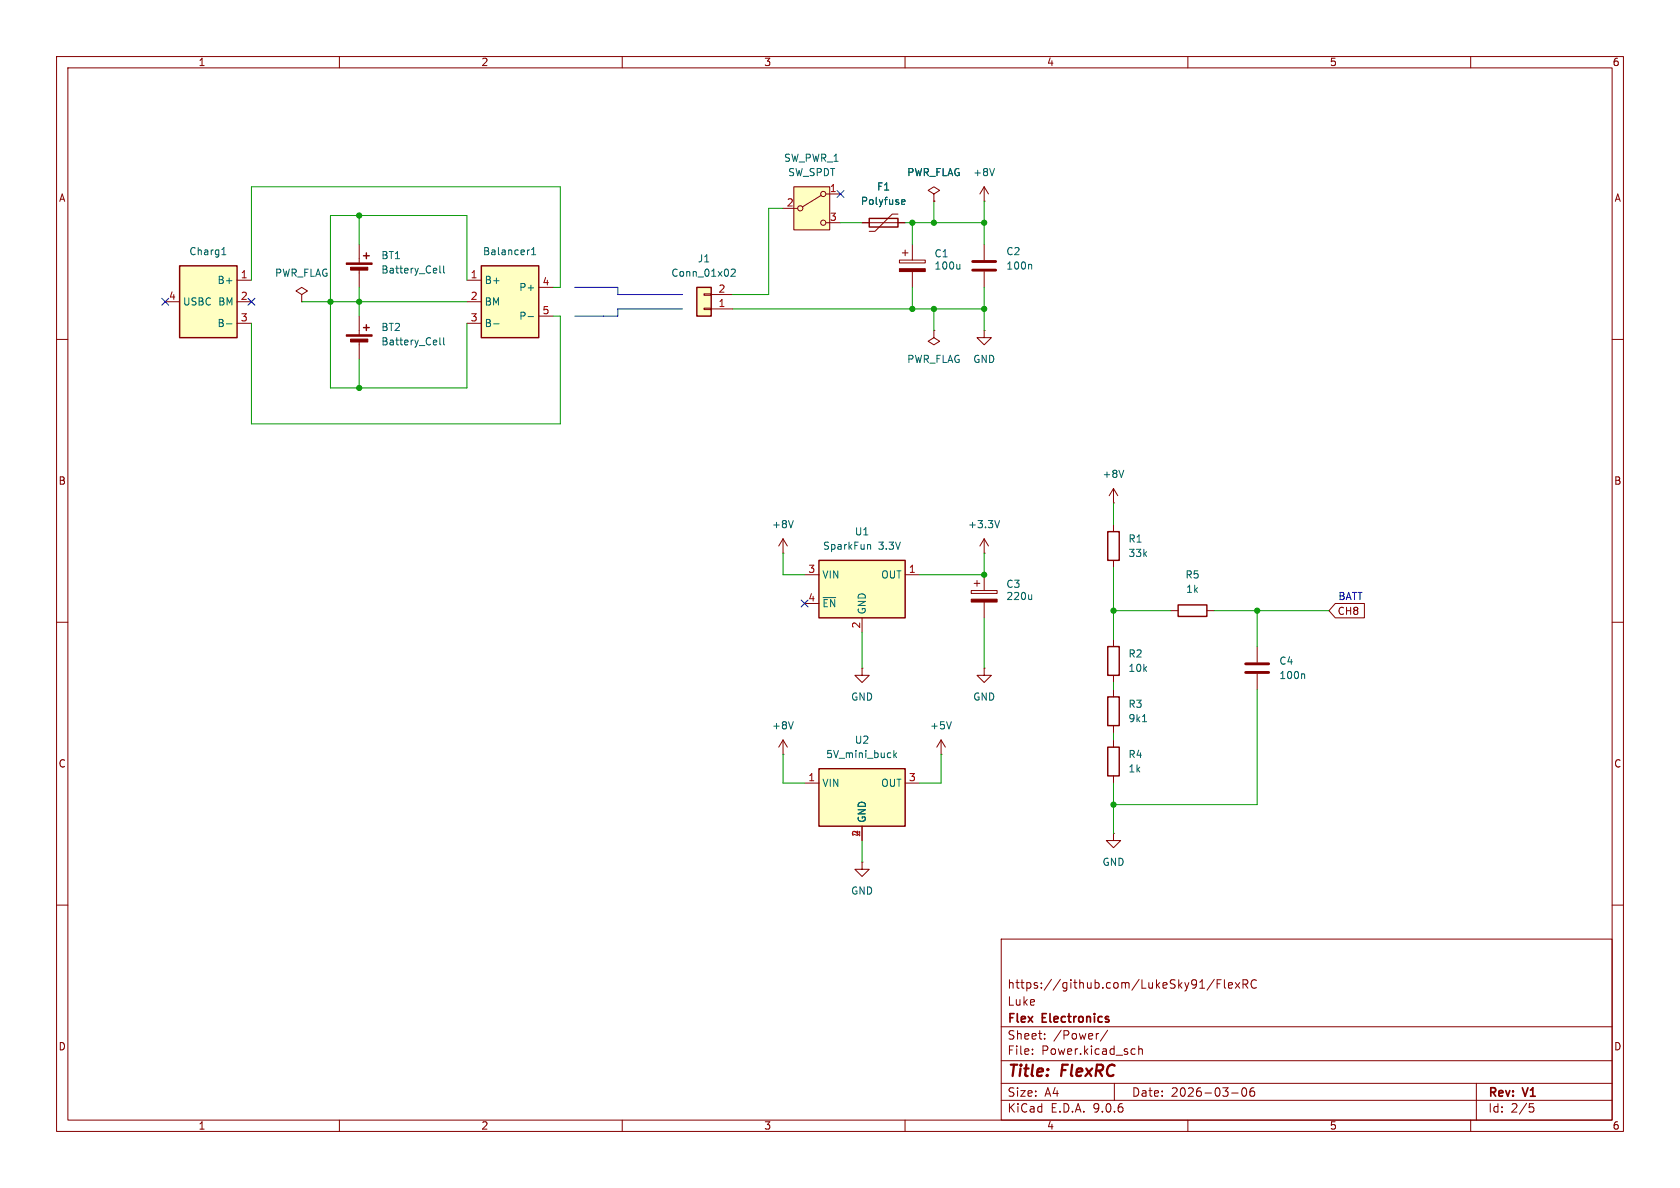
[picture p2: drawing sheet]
<svg xmlns="http://www.w3.org/2000/svg" width="297mm" height="210mm" viewBox="0 0 297 210" stroke-linecap="round" stroke-linejoin="round" font-family="sans-serif">
<g fill="none" stroke="#840000" stroke-width=".18">
<path d="M10 10h277v190h-277zM12 12h273v186h-273zM60 10v2M110 10v2M160 10v2M210 10v2M260 10v2M10 60h2M285 60h2M138.4 97.8h.1M138.4 95.3l-.7 1.2M138.4 95.3l.8 1.2"/>
<path d="M138.4 95.3v2.5M10 110h2M207 108h1.3M213.4 108h1.2M285 110h2M10 160h2M177 166h108v32h-108zM214.7 173.1l-1.3 2M215.2 173.9h.5M215.9 173.2h-.7v1.5M216.5 173.2v1.3l.2 .2M217.2 174.2l.7-.1-.1-.3-.4-.1-.2 .2v.7h.6"/>
<path d="M218.4 173.7l.8 1M219.2 173.7l-.8 1M219.7 174l.8-.1 .1-.2-.1-.4-.2-.1h-.6v1.5M220.1 174l.5 .7M222.1 173.3a.6 .6 0 0 0-.7 0 .6 .6 0 0 0-.2 .8 .56 .56 0 0 0 .3 .5 .56 .56 0 0 0 .6 0M285 160h2M60 198v2M110 198v2M160 198v2M177 194.5h108M177 191.5h108M177 187.5h108"/>
<path d="M177 181.5h108M182.5 186.3v.1M182.5 185.5v.1M184.7 183.6v.1M184.7 182.8v.1M194.2 182.7l-.2 .1M195.8 182.1l-1.3 2M197 191.5v3M200.2 185.4l.5 .1M200.7 186.3l-.5 .1M201.3 185.5l.2-.1 .4 .1 .1 .9M201.3 184.9v1.5"/>
<path d="M210 198v2M217.7 193.2h1.2M219.7 192.4l.2-.1a.81 .81 0 0 1 .6 .6 .81 .81 0 0 1-.3 .8l-.2 .1a.81 .81 0 0 1-.3-1.4zM221.7 192.3a.59 .59 0 0 0-.7 .6v.6l.1 .2 .4 .1 .2-.1 .1-.5-.1-.3h-.5l-.2 .3M260 198v2M261 191.5v6.5M270.4 195.1h.7M270.5 195.7h.4l.3 .3-.2 .5-.5 .1"/>
</g>
<path d="M208.3 106.9h5.1v2.1h-5.1z" fill="none" stroke="#840000" stroke-width=".25"/>
<path d="M140.2 92l-.4 1.3" fill="none" stroke="#006464" stroke-width=".18"/>
<path d="M140.3 33h6.4v7.6h-6.4z" fill="#ffffc2"/>
<g fill="none" stroke="#840000" stroke-width=".18">
<path d="M138.4 36.8h2.6M140.3 33h6.4v7.6h-6.4zM145.2 34.5l-3.3 2.1M146 34.3h2.6M146 39.4h2.6M152.4 39.4h7.6M158.7 37.8h-1l-3 3.1h-1M174 58.4v1.3h1.3l-1.3 1.3-1.3-1.3h1.3M174 58.4h.1M174 97.8h.1M174 95.3l-.8 1.2M174 95.3l.8 1.2"/>
<path d="M174 95.3v2.5M174 118.1v1.3h1.3l-1.3 1.3-1.3-1.3h1.3M174 118.1h.1M196.8 113v1.3M196.8 119.4v1.3M196.8 121.9v1.3M196.8 128.3v1.2"/>
<circle cx="141.5" cy="36.8" r=".46"/>
<circle cx="145.5" cy="34.3" r=".46"/>
<circle cx="145.5" cy="39.4" r=".46"/>
</g>
<path d="M153.7 38.6h5v1.5h-5zM195.8 114.3h2.1v5.1h-2.1zM195.8 123.2h2.1v5.1h-2.1z" fill="none" stroke="#840000" stroke-width=".25"/>
<path d="M159.4 36l.2 .1h.3M159.4 35.5l.2-.2h.2l.2 .2v.1l-.6 .1M176.7 92l-.4 1.3M202 127.6h.7" fill="none" stroke="#006464" stroke-width=".18"/>
<path d="M144.8 99.1h15.2v10.1h-15.2z" fill="#ffffc2"/>
<path d="M144.8 99.1h15.2v10.1h-15.2z" fill="none" stroke="#840000" stroke-width=".25"/>
<path d="M53.3 52.1l1.1-.7-1.1-.6-1 .6 1 .7v1.2M53.3 53.3h.1M165.1 58.4v1.3l1 .6-1 .7-1-.7 1-.6M165.1 58.4h.1M142.2 101.6h2.6M142.2 106.7h2.6M152.4 109.2v2.6M160 101.6h2.6" fill="none" stroke="#840000" stroke-width=".18"/>
<path d="M153.5 96.3l.4 .1v.7M145.5 105.6h2.2" fill="none" stroke="#006464" stroke-width=".18"/>
<path d="M31.7 47h10.2v12.7h-10.2z" fill="#ffffc2"/>
<path d="M31.7 47h10.2v12.7h-10.2z" fill="none" stroke="#840000" stroke-width=".25"/>
<path d="M29.2 53.3h2.5M41.9 53.3h2.5M41.9 49.5h2.5M41.9 57.2h2.5" fill="none" stroke="#840000" stroke-width=".18"/>
<path d="M39.2 45h.7M39.3 44.1l.3-.3v1.2M40 57.2h1" fill="none" stroke="#006464" stroke-width=".18"/>
<path d="M85.1 47h10.1v12.7h-10.1z" fill="#ffffc2"/>
<path d="M64.3 45.2h1M64.3 57.9h1M64.8 44.7v1M64.8 57.4v1M85.1 47h10.1v12.7h-10.1z" fill="none" stroke="#840000" stroke-width=".25"/>
<g fill="none" stroke="#840000" stroke-width=".18">
<path d="M63.5 43.2v3.3M63.5 47.5v3.3M63.5 55.9v3.3M82.5 49.5h2.6M82.5 53.3h2.6M82.5 57.2h2.6M95.2 50.8h2.6M95.2 55.9h2.6M159 46h4.6v.5h-4.6zM159.5 44.7h1M160 44.2v1M161.3 43.2v2.8"/>
<path d="M161.3 48v2.8M174 43.2v2.8M174 48v2.8M63.5 60.2v3.3"/>
</g>
<path d="M77.8 47v1.1l.1 .2M77.8 59.7v1.1l.1 .2M78.4 47v1.1l.2 .2M78.4 59.7v1.1l.2 .2M87.3 57.2h.9M93.4 56h.9M93.5 44.2h.1M94 45h.7M94 44.1l.3-.3v1.2M169.7 46.7v.9M169.7 47.4l-.2 .2M182.2 46.7l.2 .2v.7" fill="none" stroke="#006464" stroke-width=".18"/>
<g fill="#840000" stroke="#840000" stroke-width=".18">
<path d="M159 47.5h4.6v.5h-4.6z"/>
<path d="M61.2 46.5h4.6v.2h-4.6z"/>
<path d="M62 47.2h3v.6h-3z"/>
<path d="M61.2 59.2h4.6v.2h-4.6z"/>
<path d="M62 59.9h3v.6h-3z"/>
</g>
<path d="M172 46.2h4M172 47.8h4" fill="none" stroke="#840000" stroke-width=".51"/>
<path d="M123.2 50.8h2.5v5.1h-2.5z" fill="#ffffc2"/>
<path d="M123.2 50.8h2.5v5.1h-2.5zM195.8 94h2.1v5.1h-2.1zM195.8 132.1h2.1v5.1h-2.1z" fill="none" stroke="#840000" stroke-width=".25"/>
<g fill="none" stroke="#840000" stroke-width=".18">
<path d="M165.1 34.3l1-.6-1-.7-1 .7 1 .6v1.3M165.1 35.6h.1M174 35.6h.1M174 33l-.8 1.3M174 33l.8 1.3M174 33v2.6M124.5 54.5h1.2v.2h-1.2zM124.5 51.9h1.2v.3h-1.2zM125.7 54.6h3.8M125.7 52.1h3.8M196.8 88.9h.1M196.8 86.4v2.5"/>
<path d="M196.8 92.7v1.3M196.8 99.1v1.2M196.8 86.4l-.7 1.2M196.8 86.4l.8 1.2M152.4 118.1v1.3h1.3l-1.3 1.3-1.3-1.3h1.3M152.4 118.1h.1M171.7 104.4h4.6v.5h-4.6zM172.2 103.1h1M172.7 102.6v1M174 101.6v2.8M174 106.4v2.8M222.2 114.3v2.8"/>
<path d="M222.2 119.1v2.8M166.4 133.4h.1M166.4 130.8l-.8 1.3M166.4 130.8l.7 1.3M166.4 130.8v2.6M196.8 130.8v1.3M196.8 137.2v1.2M196.8 147.3v1.3h1.3l-1.3 1.3-1.2-1.3h1.2M196.8 147.3h.1"/>
</g>
<path d="M175.8 29.8l-.4 1.3M129.3 47.7l.5-.1 .2 .3-.8 .9h.8M198.7 83.1l-.5 1.3M182.4 105.1v.9M182.4 105.9l-.2 .1M230.5 119.1l.1 .2v.7M168.2 127.6l-.4 1.2" fill="none" stroke="#006464" stroke-width=".18"/>
<path d="M220.2 117.3h4.1M220.2 118.9h4.1" fill="none" stroke="#840000" stroke-width=".51"/>
<path d="M171.7 105.9h4.6v.5h-4.6z" fill="#840000" stroke="#840000" stroke-width=".18"/>
<path d="M144.8 135.9h15.2v10.2h-15.2z" fill="#ffffc2"/>
<path d="M144.8 135.9h15.2v10.2h-15.2z" fill="none" stroke="#840000" stroke-width=".25"/>
<g fill="none" stroke="#840000" stroke-width=".18">
<path d="M152.4 39.4h1.3M158.7 39.4h1.3M165.1 35.6h.1M236.1 106.7h5.1v2.5h-5.1l-1.2-1.2zM138.4 133.4h.1M138.4 130.8l-.7 1.3M138.4 130.8l.8 1.3M138.4 130.8v2.6M142.2 138.4h2.6M160 138.4h2.6M152.4 152.4v1.3h1.3l-1.3 1.2-1.3-1.2h1.3M152.4 152.4h.1"/>
<path d="M152.4 146.1v2.5"/>
</g>
<path d="M159.4 36l.2 .1h.3M159.4 35.5l.2-.2h.2l.2 .2v.1l-.6 .1M140.2 127.6l-.4 1.2M158 132.7v1.2M158.1 133.4l.4 .5M158.5 133.1l-.5 .5" fill="none" stroke="#006464" stroke-width=".18"/>
<path d="M101.6 50.8h7.6v1.3h11.4M120.6 54.6h-11.4v1.3h-7.6" fill="none" stroke="#0000c2" stroke-width=".18"/>
<g fill="none" stroke="#009600" stroke-width=".18">
<path d="M63.5 38.1v5.1M138.4 36.8h-2.5v15.3h-6.4M148.6 39.4h3.8M160 39.4h14M161.3 39.4v3.8M165.1 35.6v3.8M174 35.6v7.6M44.4 49.5v-16.5h54.7v17.8h-1.3M53.3 53.3h29.2M63.5 50.8v5.1M82.5 49.5v-11.4h-24.1v30.5h24.1v-11.4M97.8 55.9h1.3v19h-54.7v-17.7"/>
<path d="M129.5 54.6h44.5M161.3 50.8v3.8M165.1 54.6v3.8M174 50.8v7.6M63.5 63.5v5.1M138.4 97.8v3.8h3.8M174 97.8v3.8h-11.4M196.8 88.9v3.8M152.4 111.8v6.3M174 109.2v8.9M196.8 100.3v12.7M196.8 108h10.2"/>
<path d="M214.6 108h20.3M222.2 108v6.3M138.4 133.4v5h3.8M166.4 133.4v5h-3.8M196.8 120.7v1.2M196.8 129.5v1.3M196.8 138.4v8.9M222.2 121.9v20.3h-25.4M152.4 148.6v3.8"/>
</g>
<path d="M148 33.7l1.2 1.2M149.2 33.7l-1.2 1.2M28.6 52.7l1.2 1.2M29.8 52.7l-1.2 1.2M43.8 52.7l1.3 1.2M45.1 52.7l-1.3 1.2M141.6 106.1l1.2 1.2M142.8 106.1l-1.2 1.2" fill="none" stroke="#000084" stroke-width=".18"/>
<g fill="#009600" stroke="#009600" stroke-width=".18">
<circle cx="165.1" cy="39.4" r=".46"/>
<circle cx="174" cy="101.6" r=".46"/>
<circle cx="165.1" cy="54.6" r=".46"/>
<circle cx="174" cy="54.6" r=".46"/>
<circle cx="174" cy="39.4" r=".46"/>
<circle cx="161.3" cy="54.6" r=".46"/>
<circle cx="161.3" cy="39.4" r=".46"/>
<circle cx="63.5" cy="38.1" r=".46"/>
<circle cx="196.8" cy="108" r=".46"/>
<circle cx="196.8" cy="142.2" r=".46"/>
<circle cx="222.2" cy="108" r=".46"/>
<circle cx="58.4" cy="53.3" r=".46"/>
<circle cx="63.5" cy="53.3" r=".46"/>
<circle cx="63.5" cy="68.6" r=".46"/>
</g>
<g font-size="2.8" fill="#840000">
<text x="178" y="190.9">Title:</text>
<text x="187.7" y="190.9">FlexRC</text>
</g>
<g font-size="2.1" fill="#840000">
<text x="178" y="178">Luke</text>
<text x="178" y="175">https://github.com/LukeSky91/FlexRC</text>
<text x="178" y="184">Sheet:</text>
<text x="178" y="181.2">Flex</text>
<text x="184.3" y="181.2">Electronics</text>
<text x="186.2" y="184">/Power/</text>
<text x="178" y="186.7">File:</text>
<text x="184.1" y="186.7">Power.kicad_sch</text>
<text x="178" y="196.9">KiCad</text>
<text x="178" y="194.1">Size:</text>
<text x="184.7" y="194.1">A4</text>
<text x="185.7" y="196.9">E.D.A.</text>
<text x="193.3" y="196.9">9.0.6</text>
<text x="200" y="194.1">Date:</text>
<text x="207" y="194.1">2026-03-06</text>
<text x="263" y="194.3">Rev:</text>
<text x="263" y="196.9">Id:</text>
<text x="267.1" y="196.9">2/5</text>
<text x="269.4" y="194.3">V1</text>
</g>
<g font-size="1.8" fill="#840000">
<text x="35" y="11.9">1</text>
<text x="85" y="11.9">2</text>
<text x="135" y="11.9">3</text>
<text x="185" y="11.9">4</text>
<text x="235" y="11.9">5</text>
<text x="285" y="11.9">6</text>
<text x="10.3" y="35.9">A</text>
<text x="285.3" y="35.9">A</text>
<text x="10.3" y="85.9">B</text>
<text x="285.3" y="85.9">B</text>
<text x="236.4" y="108.9">CH8</text>
<text x="10.3" y="135.9">C</text>
<text x="285.3" y="135.9">C</text>
<text x="10.3" y="185.9">D</text>
<text x="285.3" y="185.9">D</text>
<text x="35" y="199.9">1</text>
<text x="85" y="199.9">2</text>
<text x="135" y="199.9">3</text>
<text x="185" y="199.9">4</text>
<text x="235" y="199.9">5</text>
<text x="285" y="199.9">6</text>
</g>
<g font-size="1.8" fill="#006464">
<text x="138.5" y="28.8">SW_PWR_1</text>
<text x="139.2" y="31.3">SW_SPDT</text>
<text x="155" y="33.9">F1</text>
<text x="160.3" y="31.3">PWR_FLAG</text>
<text x="172" y="31.3">+8V</text>
<text x="152.1" y="36.4">Polyfuse</text>
<text x="33.4" y="45.3">Charg1</text>
<text x="67.3" y="46">BT1</text>
<text x="85.3" y="45.3">Balancer1</text>
<text x="123.3" y="46.6">J1</text>
<text x="165.1" y="45.7">C1</text>
<text x="165.1" y="47.9">100u</text>
<text x="177.8" y="45.3">C2</text>
<text x="177.8" y="47.9">100n</text>
<text x="38.4" y="50.4">B+</text>
<text x="48.5" y="49.1">PWR_FLAG</text>
<text x="67.3" y="48.6">Battery_Cell</text>
<text x="85.6" y="50.4">B+</text>
<text x="91.7" y="51.7">P+</text>
<text x="118.6" y="49.1">Conn_01x02</text>
<text x="32.3" y="54.2">USBC</text>
<text x="38.4" y="58">B-</text>
<text x="38.5" y="54.2">BM</text>
<text x="67.3" y="58.7">BT2</text>
<text x="85.6" y="54.2">BM</text>
<text x="85.6" y="58">B-</text>
<text x="91.7" y="56.7">P-</text>
<text x="67.3" y="61.3">Battery_Cell</text>
<text x="160.3" y="64.4">PWR_FLAG</text>
<text x="172" y="64.4">GND</text>
<text x="194.8" y="84.7">+8V</text>
<text x="136.4" y="93.6">+8V</text>
<text x="151" y="94.8">U1</text>
<text x="171" y="93.6">+3.3V</text>
<text x="145.4" y="97.4">SparkFun</text>
<text x="155.3" y="97.4">3.3V</text>
<text x="199.4" y="96.1">R1</text>
<text x="199.4" y="98.7">33k</text>
<text x="145.3" y="102.5">VIN</text>
<text x="145.3" y="107.5">~{EN}</text>
<text x="155.7" y="102.5">OUT</text>
<text x="177.8" y="104.1">C3</text>
<text x="177.8" y="106.3">220u</text>
<text x="209.5" y="102.5">R5</text>
<text x="209.6" y="105">1k</text>
<text x="153.3" y="108.7" transform="rotate(-90 153.3 108.7)">GND</text>
<text x="199.4" y="116.4">R2</text>
<text x="199.4" y="119">10k</text>
<text x="226.1" y="117.7">C4</text>
<text x="150.4" y="124.1">GND</text>
<text x="172" y="124.1">GND</text>
<text x="199.4" y="125.3">R3</text>
<text x="226.1" y="120.2">100n</text>
<text x="136.4" y="129.1">+8V</text>
<text x="151" y="131.7">U2</text>
<text x="164.3" y="129.1">+5V</text>
<text x="199.4" y="127.9">9k1</text>
<text x="145.9" y="134.2">5V_mini_buck</text>
<text x="199.4" y="134.2">R4</text>
<text x="199.4" y="136.8">1k</text>
<text x="145.3" y="139.3">VIN</text>
<text x="155.7" y="139.3">OUT</text>
<text x="153.3" y="145.5" transform="rotate(-90 153.3 145.5)">GND</text>
<text x="194.8" y="153.3">GND</text>
<text x="150.4" y="158.3">GND</text>
</g>
<g font-size="1.8" fill="#a90000">
<text x="146.6" y="34">1</text>
<text x="139" y="36.6">2</text>
<text x="146.6" y="39.1">3</text>
<text x="29.8" y="53.1">4</text>
<text x="42.5" y="49.3">1</text>
<text x="42.5" y="53.1">2</text>
<text x="83.1" y="49.3">1</text>
<text x="83.1" y="53.1">2</text>
<text x="95.8" y="50.5">4</text>
<text x="126.9" y="51.8">2</text>
<text x="42.5" y="56.9">3</text>
<text x="83.1" y="56.9">3</text>
<text x="95.8" y="55.6">5</text>
<text x="126.9" y="54.4">1</text>
<text x="142.8" y="101.3">3</text>
<text x="160.6" y="101.3">1</text>
<text x="142.8" y="106.4">4</text>
<text x="152.1" y="111.2" transform="rotate(-90 152.1 111.2)">2</text>
<text x="142.8" y="138.2">1</text>
<text x="160.6" y="138.2">3</text>
<text x="152.1" y="148" transform="rotate(-90 152.1 148)">2</text>
</g>
<text font-size="1.8" fill="#0000c2" x="236.5" y="106.3">BATT</text>
</svg>
